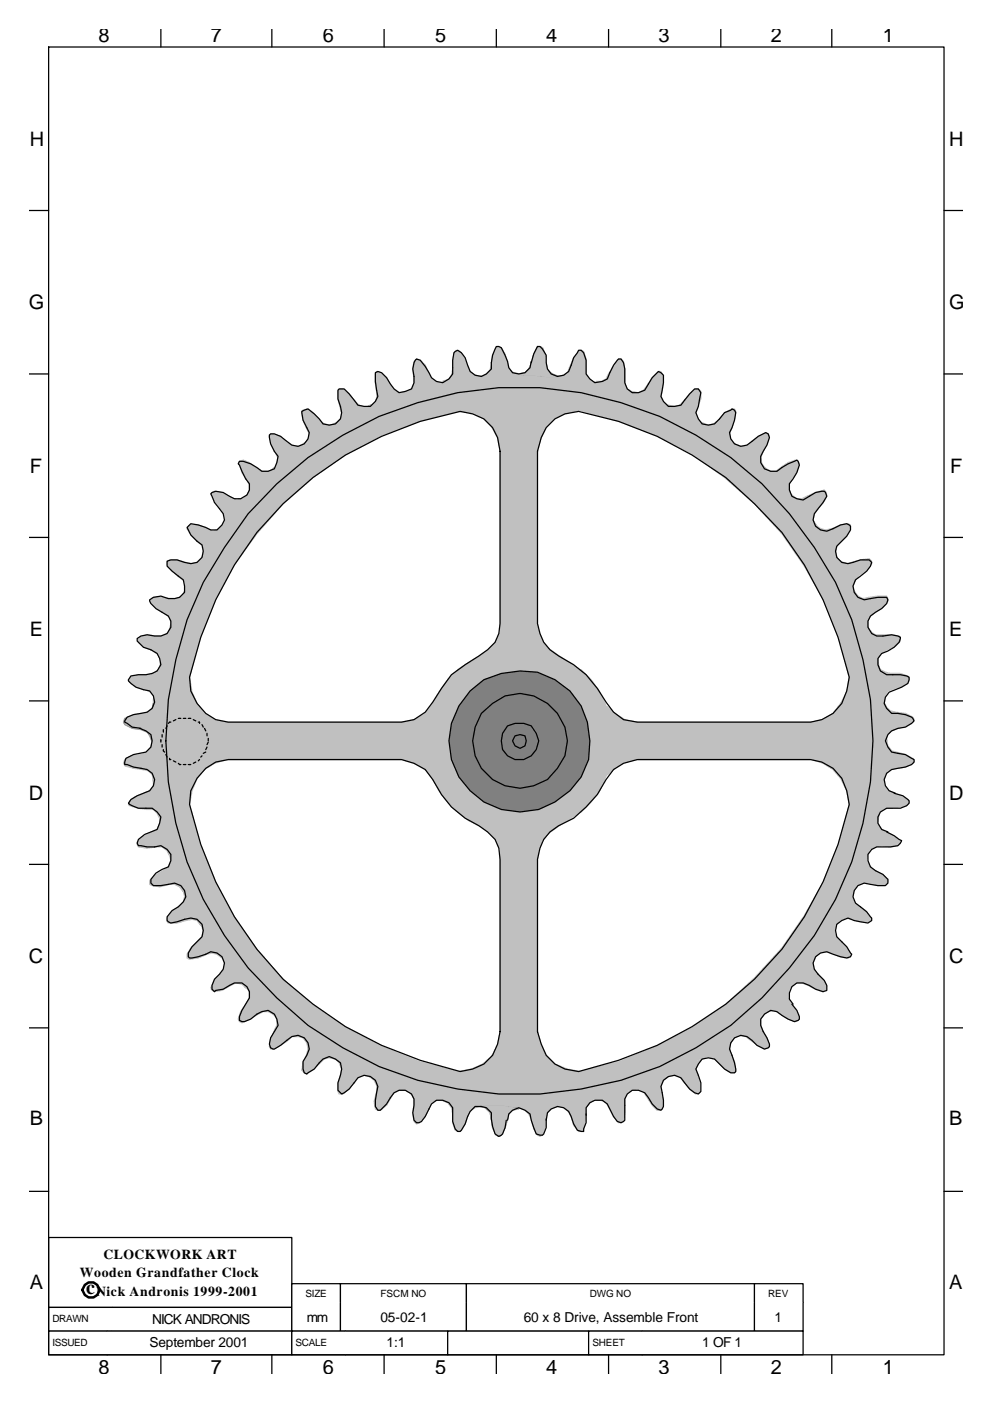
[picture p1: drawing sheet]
<svg xmlns="http://www.w3.org/2000/svg" width="210mm" height="297mm" viewBox="0 0 210 297" stroke-linecap="round" stroke-linejoin="round" font-family="sans-serif">
<path d="M10.3 262.4h51.6v14.8h-51.6z" fill-rule="evenodd" fill="#fff" stroke="#000" stroke-width=".26"/>
<path d="M61.9 272.2h10.3v3.9h-10.3z" fill-rule="evenodd" fill="#fff"/>
<path d="M61.9 276.1v-3.9h10.3v3.9" fill="none" stroke="#000" stroke-width=".26"/>
<path d="M72.2 272.2h26.8v3.9h-26.8z" fill-rule="evenodd" fill="#fff"/>
<path d="M72.2 276.1v-3.9h26.8v3.9" fill="none" stroke="#000" stroke-width=".26"/>
<path d="M99 272.2h61.1v3.9h-61.1z" fill-rule="evenodd" fill="#fff"/>
<path d="M99 276.1v-3.9h61.1v3.9" fill="none" stroke="#000" stroke-width=".26"/>
<path d="M160.1 272.2h10.3v3.9h-10.3z" fill-rule="evenodd" fill="#fff"/>
<path d="M160.1 276.1v-3.9h10.3v3.9" fill="none" stroke="#000" stroke-width=".26"/>
<path d="M10.3 277.2h13.5v5h-13.5z" fill-rule="evenodd" fill="#fff"/>
<path d="M23.8 277.2h-13.5v5h13.5" fill="none" stroke="#000" stroke-width=".26"/>
<path d="M23.8 277.2h38.1v5h-38.1z" fill-rule="evenodd" fill="#fff"/>
<path d="M23.8 277.2h38.1v5h-38.1" fill="none" stroke="#000" stroke-width=".26"/>
<path d="M61.9 276.1h10.3v6.1h-10.3z" fill-rule="evenodd" fill="#fff"/>
<path d="M61.9 276.1v6.1h10.3v-6.1" fill="none" stroke="#000" stroke-width=".26"/>
<path d="M72.2 276.1h26.8v6.1h-26.8z" fill-rule="evenodd" fill="#fff"/>
<path d="M72.2 276.1v6.1h26.8v-6.1" fill="none" stroke="#000" stroke-width=".26"/>
<path d="M99 276.1h61.1v6.1h-61.1z" fill-rule="evenodd" fill="#fff"/>
<path d="M99 276.1v6.1h61.1v-6.1" fill="none" stroke="#000" stroke-width=".26"/>
<path d="M160.1 276.1h10.3v6.1h-10.3z" fill-rule="evenodd" fill="#fff"/>
<path d="M160.1 276.1v6.1h10.3v-6.1" fill="none" stroke="#000" stroke-width=".26"/>
<path d="M10.3 282.2h12.5v5h-12.5z" fill-rule="evenodd" fill="#fff"/>
<path d="M22.8 282.2h-12.5v5h12.5" fill="none" stroke="#000" stroke-width=".26"/>
<path d="M22.8 282.2h39.1v5h-39.1z" fill-rule="evenodd" fill="#fff"/>
<path d="M22.8 282.2h39.1v5h-39.1" fill="none" stroke="#000" stroke-width=".26"/>
<path d="M61.9 282.2h11.4v5h-11.4z" fill-rule="evenodd" fill="#fff"/>
<path d="M73.3 282.2h-11.4v5h11.4" fill="none" stroke="#000" stroke-width=".26"/>
<path d="M73.3 282.2h21.7v5h-21.7z" fill-rule="evenodd" fill="#fff"/>
<path d="M73.3 282.2h21.7v5h-21.7" fill="none" stroke="#000" stroke-width=".26"/>
<path d="M95 282.2h29.9v5h-29.9z" fill-rule="evenodd" fill="#fff" stroke="#000" stroke-width=".26"/>
<path d="M124.9 282.2h11.4v5h-11.4z" fill-rule="evenodd" fill="#fff"/>
<path d="M136.3 282.2h-11.4v5h11.4" fill="none" stroke="#000" stroke-width=".26"/>
<path d="M136.3 282.2h34.1v5h-34.1z" fill-rule="evenodd" fill="#fff"/>
<path d="M136.3 282.2h34.1v5h-34.1" fill="none" stroke="#000" stroke-width=".26"/>
<path d="M200.3 252.6h4z" fill="#fff"/>
<g fill="none" stroke="#000" stroke-width=".26">
<path d="M10.3 10h190v277.2h-190zM34.1 6.2v3.8M57.7 6.2v3.8M81.5 6.2v3.8M105.3 6.2v3.8M129.1 6.2v3.8M152.9 6.2v3.8M176.5 6.2v3.8M6.3 44.6h4M200.3 44.6h4M6.3 79.3h4M200.3 79.3h4"/>
<path d="M6.3 113.9h4M200.3 113.9h4M6.3 148.6h4M200.3 148.6h4M6.3 183.3h4M200.3 183.3h4M6.3 217.9h4M200.3 217.9h4M6.3 252.6h4M200.3 252.6h4M34.1 287.2v4.1M57.7 287.2v4.1"/>
<path d="M81.5 287.2v4.1M105.3 287.2v4.1M129.1 287.2v4.1M152.9 287.2v4.1M176.5 287.2v4.1"/>
</g>
<g fill="#c0c0c0" stroke="#c0c0c0" stroke-width=".26">
<path d="M110.1 157.1v3.9l12.9 11.2-4.7 3.1a7.5 7.5 0 0 0-4.3 6.9v36.5l.8 2.9 1.1 2.1 1.8 1.9 2.7 1.1 2.6 .5 8.5-2.1 7.7-3.2a72.8 72.8 0 0 0 41-51.3 10 10 0 0 0-8-9.6h-37l-2.6 .6-2.2 1.3-1.8 1.6-1.3 3.2-1.9 2.3-2.1 2.2-13.2-11.2a3.7 3.7 0 0 0 3.9-3.9h74.1l-.5 8.7-1.3 8.5-2.7 8.4a74.7 74.7 0 0 1-32 40 76.3 76.3 0 0 1-32.8 11.6l-8.7 .6z" fill-rule="evenodd"/>
<path d="M32.3 157.1h73.8a4.1 4.1 0 0 0 4 3.9l-13 11.2-2.1-2.2-1.9-2.3-1.6-3-1.5-1.8-2.2-1.1-2.6-.8h-37a8.5 8.5 0 0 0-7.5 6.7l-.5 2.9a72.5 72.5 0 0 0 26.2 42.6 76.1 76.1 0 0 0 30.7 14l2.9-.5a8 8 0 0 0 6.1-8v-38.6l-.8-1.9-1.3-1.5-1.9-1.4-2.6-1.3-2.4-1.8 13-11.2v-3.9v77.8l-8.8-.6-8.4-1.3-8.5-2.6-8.2-3.2a79.1 79.1 0 0 1-32-28.9 76.9 76.9 0 0 1-11.7-32.5z" fill-rule="evenodd"/>
<path d="M55 102.3a78.7 78.7 0 0 1 55.1-23v77.8v-4l-13-11.1 6.9-4.5 1.3-1.6 .8-1.8v-38.7a8.7 8.7 0 0 0-6.1-7.9l-2.9-.3-8.2 2.1a69.6 69.6 0 0 0-34.4 23.9 69.3 69.3 0 0 0-14.3 30.4l.5 3.2 1.1 2.3 1.6 2.2 2.1 1.3 2.7 .5h37l2.6-.5 2.2-1.1 1.5-1.8 1.6-2.9 1.9-2.7 2.1-2.1 13 11.1a4.1 4.1 0 0 0-4 4h-73.8l.2-8.8 1.6-8.4 2.4-8.5a78.9 78.9 0 0 1 18.5-29.1z" fill-rule="evenodd"/>
<path d="M110.1 79.3l8.7 .5a76.3 76.3 0 0 1 32.8 11.7 74.7 74.7 0 0 1 32 39.9l2.7 8.5 1.3 8.4 .5 8.8h-74.1a3.7 3.7 0 0 0-3.9-4l13.2-11.1 2.1 2.1 1.9 2.7 1.3 2.9 1.8 1.6 2.2 1.3 2.6 .5h37l2.4-.5 2.1-1.3 1.6-2.2 1.4-2.3 .5-3.2-2.1-8.2-3.2-8-4.2-7.4-4.8-6.8-5.8-6.4-6.4-5.6-6.9-5-7.6-3.9-7.7-3-8.5-2.3-2.6 .5-2.7 1-1.8 1.9-1.1 2.4-.8 2.6v36.8a7.5 7.5 0 0 0 4.3 6.6l4.7 3.2-12.9 11.1v4z" fill-rule="evenodd"/>
<path d="M78.3 228.2l4.8 1.6 2.9 1.4h-1.3l-1.1 .5-1.6 2.6-1.3 1.1h-.5l-.6-.3-.2-1.6 .5-2.1v-1.3l-.5-1.1z" fill-rule="evenodd"/>
<path d="M86 231.2l4.8 1 3.1 1.1h-1.3l-1.1 .5-1.3 2.9-1.3 1.3-.5 .3-.6-.5-.2-1.6 .2-1.9v-1.3l-.8-1.3z" fill-rule="evenodd"/>
<path d="M93.7 233.3l5 .5 3.2 .8-1.1 .3-1.1 .5-.5 1-.5 1.9-1.1 1.6h-.5l-.5-.3-.6-1.6v-1.8l-.2-1.3-.8-1.1z" fill-rule="evenodd"/>
</g>
<path d="M101.9 234.6h5l1.8 .3h1.4l-1.4 .2-.8 .8-.7 3.2-.8 1.6-.6 .2-.5-.2-.8-1.6-.5-3.2-1.1-1z" fill-rule="evenodd" fill="#c0c0c0" stroke="#969696" stroke-width=".26"/>
<g fill="#c0c0c0" stroke="#c0c0c0" stroke-width=".26">
<path d="M52.1 209.2l3.7 3.4 1.3 1.4 .8 1-1-.5h-1.1l-4.5 2.4-.5-.3-.3-.5 .6-1.6 1.8-2.9v-1.3z" fill-rule="evenodd"/>
<path d="M57.9 215l2.2 1.3 4.2 3.7-1.1-.2h-1.3l-.8 .8-1.6 1-1.6 .8h-.5l-.3-.5 .3-1.6 1.3-2.9v-1.6z" fill-rule="evenodd"/>
<path d="M64.3 220l6.9 4.5-1.4-.2-1 .2-3.7 3.2-.5-.2-.6-.6 .3-1.6 .8-1.8 .3-1.1-.3-1.3z" fill-rule="evenodd"/>
<path d="M71.2 224.5l6.1 3 1 .7-1-.2-1.1 .2-1.1 1.1-1 1.6-1.3 1.1h-.8l-.3-.6v-1.6l.8-3.1-.5-1.4z" fill-rule="evenodd"/>
<path d="M36 181.2l2.6 6.6 .3 1.3-.8-1.1-1.1-.5h-1l-2.1 .5-1.6-.2-.6-.3v-.8l1.1-1.1 2.9-1.8 .5-1.3z" fill-rule="evenodd"/>
<path d="M38.9 188.8l3.2 6.1 .5 1.3-.8-1-1.1-.3-3.1 .8h-1.9l-.2-.3v-.8l.7-1 2.7-2.1 .3-1.4z" fill-rule="evenodd"/>
<path d="M42.6 196l1.6 2.1 2.4 3.7 .5 1.3-1.1-.8-1-.2-1.1 .2-1.8 .8-1.9 .3-.5-.3v-.8l.8-1.3 2.4-2.4 .2-1.3z" fill-rule="evenodd"/>
<path d="M47.1 202.8l1.6 2.2 2.9 3.1 .5 1.4-.8-.8-1.3-.3-2.9 1.6-1.6 .3-.5-.3-.3-.5 .8-1.6 1.3-1.3 .8-1.1v-1.3z" fill-rule="evenodd"/>
</g>
<path d="M26.5 152.3l1.5-.5 3.2-.5 1.1-1.1 .2-1.1v4.8l-.2 3.4-.6-1.3-.5-.8-1.3-.5-1.9-.3-1.5-.8-.3-.5z" fill-rule="evenodd" fill="#c0c0c0" stroke="#969696" stroke-width=".26"/>
<g fill="#c0c0c0" stroke="#c0c0c0" stroke-width=".26">
<path d="M26.5 161l1.5-.8 1.9-.2 1.3-.5 .8-1.1 .3-1.3 .2 2.6v2.4l.3 1.9-.3 1.5-.2-1.3-.8-.8-3.2-.5-1.8-.5-.3-.6z" fill-rule="evenodd"/>
<path d="M27.5 169.8l1.1-.8 3.1-1.3 .8-1.1v-1.3l1.1 5 .3 1.9v1.3l-.6-1.1-.8-.8h-1.3l-1.8-.2-1.9-.6-.2-.2z" fill-rule="evenodd"/>
<path d="M33.9 173.2l1.6 5 .5 3.2-.5-1-1.1-.8h-1.3l-1.9 .2-1.8-.2-.3-.6v-.5l1.3-1.1 2.9-1.5 .6-1.4z" fill-rule="evenodd"/>
<path d="M32 127.2l.5-.6 4.8 .3 1.3-.5 .6-1.1a39.2 39.2 0 0 1-3 7.7v-1.1l-.2-1-2.7-1.9-1.3-1.3z" fill-rule="evenodd"/>
<path d="M29.6 135.1l1.6-.5 1.9 .2h1.6l1-.7 .5-1.1a39.9 39.9 0 0 1-2.1 7.9v-1.3l-.5-.8-1.1-.8-1.8-.8-1.3-1v-.6z" fill-rule="evenodd"/>
<path d="M27.8 143.6l1.6-.5h1.8l1.3-.3 1.1-.8 .5-1.1-.8 6.9-.5 1.3v-1.3l-.8-1-1-.6-1.9-.5-1.6-1.1v-.5z" fill-rule="evenodd"/>
<path d="M26.5 152.8l.5-.5 1.3-.8 3.2-.5 1-.8 .6-1.3-.3 2.6v4.3l-.3 1.3-.2-1.1-.8-1-3.2-.8-1.6-.8z" fill-rule="evenodd"/>
<path d="M50.8 97.8l.8-.3 1.3 .6 1.6 1.3 1.3 .5h1.3l1.1-.8-1.6 2.1-4.2 3.8 .5-1.1v-1.1l-1.6-2.6-.5-1.9z" fill-rule="evenodd"/>
<path d="M45 104.4l.5-.2 1.6 .2 1.8 1.1 1.4 .5 1.3-.3 1.1-.7-1.6 2.1-3.7 4.2 .5-1.1-.3-1-.5-1.1-1.3-1.6-.8-1.5z" fill-rule="evenodd"/>
<path d="M40 111.6l.5-.3h1.6l3.1 1.3 1.4-.5 .8-.8-1.4 2.4-3.1 4.5 .2-1.1v-1.3l-1-.8-1.4-1.3-1-1.6z" fill-rule="evenodd"/>
<path d="M36 118.7h1.6l3.1 .8 1.4-.3 1-1-3.9 7.4 .2-1.3-.2-1.1-2.7-2.1-1-1.3v-.6z" fill-rule="evenodd"/>
<path d="M79.9 78.8l.8 .2 1.3 1.1 .8 1.6 .8 1 1.3 .6 1.4-.3-4.5 2.1-3.2 .8 1-.5 .3-1.1v-1.3l-.3-1.9v-1.8z" fill-rule="evenodd"/>
<path d="M72 82.5h.8l1.3 1 2.1 2.4 1.3 .5 1.1-.5-2.1 1.3-4 2.1-1.3 .6 1-1.1 .3-1-.8-3.2v-1.6z" fill-rule="evenodd"/>
<path d="M64 87.2l.3-.2 .8-.3 1.3 .8 1.3 1.6 1.1 .8 1.3 .2 1.3-.5-2.1 1.6-3.7 2.4-1.3 .5 1.1-.8 .2-1.3-1.3-2.9z" fill-rule="evenodd"/>
<path d="M57.4 92h.5l1.6 .5 1.4 1.3 1.3 .8h1.3l1.1-.5-1.9 1.9-4.5 3.4 .5-1.1 .3-1-1.3-2.9-.6-1.9z" fill-rule="evenodd"/>
</g>
<path d="M114 73.5h.6l.5 .2 .5 1.4 .6 3.4 1 .8 1.3 .5-7.1-.2-1.3-.3 1.3-.3 .8-.8 .5-1 .5-2.1z" fill-rule="evenodd" fill="#c0c0c0" stroke="#969696" stroke-width=".26"/>
<g fill="#c0c0c0" stroke="#c0c0c0" stroke-width=".26">
<path d="M105.3 73.7l.3-.2 .8 .2 .8 1.4 .7 3.1 1.1 .8 1.3 .3-5 .5h-3.2l1.1-.5 .8-.8 .5-3.2z" fill-rule="evenodd"/>
<path d="M96.6 74.5l.2-.2 .8 .2 .8 1.3 1.3 3 1.1 .8 1.3 .2-2.6 .5-4.3 .6h-1.3l1.3-.6 .6-.7 .2-1.4v-1.8z" fill-rule="evenodd"/>
<path d="M87.8 76.6l.6-.5 .8 .3 1 1 1.3 2.9 1.4 .8h1.3l-6.6 1.9-1.6 .3 1.3-.8 .5-1.1-.2-3.2z" fill-rule="evenodd"/>
<path d="M134.1 83l1.4 .3 1-.6 1.9-2.6 1.3-1.3h.5l.3 .5 .3 1.6-.6 3.1 .6 1.4 1.3 .8-2.7-.8-2.1-1.1-1.8-.5z" fill-rule="evenodd"/>
<path d="M126.5 80.9h1l1.1-.6 .5-1 2.1-3.2h.6l.5 .5 .3 1.6v3.2l.5 1.1 1.3 .8-2.6-.6-4.3-1.3z" fill-rule="evenodd"/>
<path d="M122.8 74.5l.5-.2 .5 .2 .6 1.6v3.5l.7 1 1.4 .5-2.7-.2-5.5-1.1 1.3-.2 .8-.6 1.3-3.2z" fill-rule="evenodd"/>
<path d="M114 73.7l.6-.2 .5 .2 .5 1.6 .6 3.2 1 1.1 1.3 .2-7.1-.2-1.3-.3 1.3-.3 .8-.8 .5-1 .5-1.9z" fill-rule="evenodd"/>
<path d="M162.2 99.1l1.3 .8h1.1l2.6-1.8 1.6-.6 .5 .3 .3 .5-.5 1.6-1.6 2.7v1.3l.5 1.3-3.4-3.4z" fill-rule="evenodd"/>
<path d="M155.8 94.1l1.4 .5h1l2.7-2.1 1.6-.8 .5 .3 .2 .5-.5 1.6-1.3 2.9 .3 1.3 .8 1.1-4-3.2-1.6-1z" fill-rule="evenodd"/>
<path d="M149 89.6l1.3 .5 1-.2 1.1-.8 1.3-1.6 1.6-.8h.5l.3 .5-.3 1.6-1 3.2 .2 1.3 1.1 1.1-4.2-2.7z" fill-rule="evenodd"/>
<path d="M141.8 85.9l1.3 .3 1.1-.3 2.1-2.4 1.3-1h.6l.5 .5v1.6l-.8 1.8-.3 1.4 .6 1.3 1 .8a33.2 33.2 0 0 1-7.4-4z" fill-rule="evenodd"/>
<path d="M181.2 125.3l.8 1.1 1.1 .5 3.2-.5h1.8l.3 .5v.5l-1.1 1.4-2.6 1.8-.6 1.1v1.3l-1-2.4z" fill-rule="evenodd"/>
<path d="M177.5 118.2l.8 .8 1.4 .5 2.9-.8 1.8-.3 .5 .6v.5l-1 1.3-1.6 1.1-.8 1-.5 1.4 .2 1.3-2.3-4.5z" fill-rule="evenodd"/>
<path d="M173 111.3l1.1 .8 1.1 .3 1.3-.3 1.8-.8 1.6-.3 .5 .3v.5l-.7 1.6-1.4 1.3-.8 1.1-.2 1.3 .2 1.1z" fill-rule="evenodd"/>
<path d="M168 105l1.1 .7h1l2.9-1.3 1.9-.5 .3 .3 .2 .8-.5 1.3-2.1 2.6-.3 1.3 .8 1.4a41 41 0 0 1-5.3-6.6z" fill-rule="evenodd"/>
<path d="M188.1 157.1l.3 1 .8 1.1 2.9 .8 1.6 .8 .2 .5-.2 .5-1.6 .8-3.2 .6-1 .8-.3 1.3 .3-6.9z" fill-rule="evenodd"/>
<path d="M187.6 148.9l.5 1 .8 .8 3.2 .6 1.6 .7 .2 .6-.2 .5-1.3 .8-3.2 1.1-1.1 .8v1.3l-.5-5.1z" fill-rule="evenodd"/>
<path d="M186.3 140.9l.5 1.1 1.1 .5 1 .3h2.1l1.6 .5 .3 .5v.6l-1.3 1-3.2 1.1-.8 1.3v1.3z" fill-rule="evenodd"/>
<path d="M184.1 133l.8 1.1 .8 .5h3.2l1.9 .2 .2 .3v.8l-1 1.1-1.9 .8-1.3 .8-.5 1v1.3l-.8-2.3z" fill-rule="evenodd"/>
<path d="M183.9 181.2v1.3l.5 1 .8 .8 1.9 1.1 1.3 1v.6l-.5 .5-1.6 .3-1.9-.6h-1.6l-1 .6-.8 1 1.6-4.7z" fill-rule="evenodd"/>
<path d="M186 173.2v1.3l.8 1.1 2.6 1.6 1.4 1 .2 .6-.5 .5-1.6 .3-1.8-.3-1.4 .3-1.3 .5-.5 1.3 1-5 .8-1.9z" fill-rule="evenodd"/>
<path d="M187.3 165.3l.3 1.3 .5 .8 4.5 2.1 .3 .5-.5 .8-3.5 .6h-1.3l-1.1 .8-.5 1.3 .3-2.7z" fill-rule="evenodd"/>
<path d="M165.4 211.3l1.3-1.3 1-.8-.5 1.1v1.3l2.4 4.2-.3 .5-.5 .3-1.6-.5-2.9-1.9-1.3 .3-1.1 .5z" fill-rule="evenodd"/>
<path d="M173 202.8l-.5 1.4v1l.8 1.1 1.3 1.3 .8 1.6-.2 .5-.6 .6-1.6-.6-2.9-1.3h-1.3l-1.1 .8 3-4z" fill-rule="evenodd"/>
<path d="M177.3 196l-.3 1.3 .3 1 3.1 3.8v.7l-.5 .3-1.8-.3-1.6-.7-1.3-.3-1.4 .3-1 1a53.5 53.5 0 0 1 4.5-7.1z" fill-rule="evenodd"/>
<path d="M181 188.8l-.3 1.3 .5 1.1 .8 .8 1.6 1.1 1.1 1.5v.6l-.6 .2h-1.5l-3.2-.8-1.3 .6-.8 1 1-2.3z" fill-rule="evenodd"/>
<path d="M133.9 231.2l6.6-2.7 1.3-.3-1 .8-.6 1.1v1.3l.6 1.9-.3 1.8-.3 .3h-.8l-1-1.1-1.9-2.9-1.3-.5z" fill-rule="evenodd"/>
<path d="M141.6 228.2l2.3-1.3 5.1-2.4-.8 .8-.6 1.1 .8 3.2v1.8l-.8 .6-1.3-1.1-2.1-2.7-1.3-.2z" fill-rule="evenodd"/>
<path d="M148.7 224.5l4.2-2.9 2.9-1.6-.8 1.1-.2 1.1 .2 1.3 .8 1.6 .3 1.8-.3 .6h-.8l-1.3-.8-2.4-2.4-1.3-.3z" fill-rule="evenodd"/>
<path d="M155.6 220l3.9-3.1 2.7-1.9-.8 1.1v1l.3 1.1 1 1.8 .5 1.6-.2 .6-.8 .2-4-2.6-1.3-.3z" fill-rule="evenodd"/>
<path d="M101.9 234.6h5l3.2 .5-1.4 .3-.8 .8-.7 2.9-.8 1.6-.6 .2-.5-.2-.8-1.6-.5-3.2-.8-1z" fill-rule="evenodd"/>
<path d="M109.8 234.9l2.6-.3h5.9l-1.4 .3-.7 1-.6 3.2-.5 1.6-.5 .2-.6-.2-.8-1.3-.5-2.2-.5-1-1.1-1.1z" fill-rule="evenodd"/>
<path d="M118 234.6l5-1.1 1.9-.2h1.3l-1.1 .5-.7 1.1v1l-.6 3.7-.5 .3h-.5l-1.1-1.3-.5-1.9-.8-1.3-1.1-.8z" fill-rule="evenodd"/>
<path d="M126.2 233.3l2.4-.8 5.5-1.3-1 .5-.5 1v3.2l-.3 1.9-.5 .2h-.6l-1-1.3-1.6-2.9-1.1-.5z" fill-rule="evenodd"/>
<path d="M100.8 147.8l.8-.5h1.1l.8 .2 3.1 2.7 .6 .3 .5-.3 2.6 6.9-6.8-2.7v-.8l-2.7-2.9-.5-1v-1.1z" fill-rule="evenodd"/>
<path d="M97.9 155.5l.8-.3 4-.2 .5-.3 .3-.5 6.8 2.9-6.8 3.1-.6-.7-3.9-.3a2.08 2.08 0 0 1-1.8-1.5 2.08 2.08 0 0 1 .7-2.2z" fill-rule="evenodd"/>
<path d="M103.5 159.7l6.8-2.6-2.6 6.9h-.8l-3.2 2.6a2.05 2.05 0 0 1-2.4 .3 2.05 2.05 0 0 1-1-2.2l3.2-3.9z" fill-rule="evenodd"/>
<path d="M110.3 157.1l2.9 6.9-.5 .5-.3 .8-.2 3.2-.3 .7-.5 .8-1.1 .3h-1l-.8-.8-.3-.8-.3-4-.2-.5-.5-.2z" fill-rule="evenodd"/>
<path d="M110.3 157.1l6.9 2.6v.8l.3 .8 2.1 2.4a2.05 2.05 0 0 1 .3 2.4 2.05 2.05 0 0 1-2.2 1l-3.7-2.9-.5-.2-.5 .2z" fill-rule="evenodd"/>
<path d="M110.3 157.1l6.6-2.9 .6 .5 .8 .3 3.1 .2 1.1 .3 .8 .5 .3 1.1-.3 1-.5 .8-1.1 .3-4 .3-.5 .2-.3 .5z" fill-rule="evenodd"/>
<path d="M113 150.2h.8l.5-.3 2.4-2.1a2.08 2.08 0 0 1 2.8-.1 2.08 2.08 0 0 1 .4 2.8l-2.7 2.9-.3 .5 .3 .5-6.9 2.7z" fill-rule="evenodd"/>
<path d="M108.5 144.9a1.96 1.96 0 0 1 2.1-1 1.96 1.96 0 0 1 1.6 1.8l.2 4 .3 .5 .5 .3-2.9 6.6-3.1-6.6 .7-.6 .3-3.9z" fill-rule="evenodd"/>
</g>
<g fill="none" stroke="#000" stroke-width=".26">
<path d="M112.7 76.6a2.65 2.65 0 0 1-4 2.4l-.8-1-.2-1.4-1.3-2.9-.6-.2h-.5a7.9 7.9 0 0 0-1.1 4.7l-1 1.1-1.1 .5-1.3-.2-1.1-.8-1-3-.8-1-.8-.5-.8 .5-.3 1.6v2.9l-.8 1-1.3 .8-1.3-.2-1.1-.8-1.3-2.4-1-1.3-.8-.3a3.4 3.4 0 0 0-.6 3.7v1.3l-.5 1.4-1.3 .5-1.3 .3-1.1-.8-1.6-2.4-1-1.1-.8-.2-.6 .2v1.9l.6 3.1-.6 1.1-1 1.1h-1.3l-1.4-.3-1.8-2.4-1.1-1h-1l-.3 .2v1.9l.5 1.6a2.72 2.72 0 0 1-.4 3.2 2.72 2.72 0 0 1-3.3 .5l-.8-1.1-2.3-2.1-1.4 .5 .3 1.9 1.3 2.6a2.66 2.66 0 0 1-1.7 2.7 2.66 2.66 0 0 1-3-.8l-1.4-1.1-1.3-.5h-.8l-.3 .3a6.3 6.3 0 0 0 1.9 4.4l-.3 1.4-.5 1.3-1.3 .5h-1.3a7.2 7.2 0 0 0-4.8-2.1l-.3 .5 .3 .3 1.3 2.9 .8 1.1v1.3a2.63 2.63 0 0 1-4.2 1.3l-1.3-.8-1.6-.2-.8 .2-.3 .3 .8 1.8 1.9 2.4 .2 1.3-.5 1.1-1.1 1.1h-1.3l-2.6-1.1-1.6-.3-.8 .8 .8 1.6 1.3 1.3 1.1 .8a2.72 2.72 0 0 1-.5 3.3 2.72 2.72 0 0 1-3.2 .4l-1.6-.5h-1.4l-.7 .3v1l1 1.1 2.4 1.8 .3 1.4v1.3l-1.1 1-1.1 .3h-1.3l-1.6-.5-1.6 .2-.8 .6 .3 .8 1.1 1 1.3 .8a2.62 2.62 0 0 1 1.1 4.5l-1.4 .5h-1.3l-1.6-.2-1.3 .2-.8 .6v.5l1.3 1.3 1.6 .6 1.3 .8 .6 1 .2 1.3-.8 1.4-1 .5-1.3 .3h-1.6l-1.6 .2-.5 .8v.3a6 6 0 0 0 4.4 2.1 2.65 2.65 0 0 1 .9 3.1 2.65 2.65 0 0 1-2.7 1.7l-1.6 .2-1.3 .5-.5 .8v.3l1.5 1.1 1.9 .2M112.7 76.9l.5-1.8 .8-1.6h.6l.5 .5 .8 1.3v1.6a2.66 2.66 0 0 0 2.4 2.9 2.66 2.66 0 0 0 2.9-2.4l.5-1.6 1.1-1.5h.5l.5 .5 .6 1.6v2.9l.7 1 1.1 .8 1.6-.2 1.1-.6a9.9 9.9 0 0 1 2.3-4.2h.6l.5 .8 .3 1.3v2.9l.5 1.4a2.68 2.68 0 0 0 4.5-1.1l.8-1.3 1.3-1.3 1.1 .8v1.5l-.6 2.9 .6 1.1 1 1.1h1.3l1.4-.3 1.8-2.4 1.1-1h.8l.5 .8-.5 2.9-.6 1.3 .6 1.3 .8 1.1 1.3 .2 1.3-.2 2.1-2.4 1.3-.5 .3-.3 .5 .3 .3 .5-.3 1.6-1 2.6a2.66 2.66 0 0 0 1.7 2.7 2.66 2.66 0 0 0 3-.8l1.4-1.1 1.6-.8 .5 .3 .2 .8-.5 1.6-1.3 2.3v1.4a2.68 2.68 0 0 0 4.5 1l1.3-.8 1.9-.8 .2 .3 .3 .8-.5 1.6-1.6 2.4v1.3l.5 1.3 1.1 .5 1.3 .3 2.6-1.6 1.4-.2h.5l.3 .2 .2 .8-.8 1.3-1 1.4a2.65 2.65 0 0 0-.6 3.7 2.65 2.65 0 0 0 3.7 .5l1.6-.8 1.4-.3 .7 .6v.8l-.7 1.3-2.2 2.1-.2 1.1 .2 1.3 1.1 1 1.3 .3 2.7-.8h1.8l.5 .5-.2 .8-.8 1.1-1.3 1a2.61 2.61 0 0 0-1.4 3.5 2.61 2.61 0 0 0 3.5 1.3l1.6-.3h1.8l.3 .6-.3 .8-1 1-1.4 .8a2.64 2.64 0 0 0-1.5 3.3 2.64 2.64 0 0 0 3.1 1.7l1.9-.2 1.3 .2 .5 .3v.3l-.2 .8-1.1 1-1.3 .8-1.3 .6a2.64 2.64 0 0 0-.6 3.1 2.64 2.64 0 0 0 2.9 1.4h1.6l1.4 .2 .5 .3v.5l-.3 .8-1.3 .8-2.7 1.1-.7 1-.3 1.3 .5 1.1 1.1 1.1a6.3 6.3 0 0 1 4.5 1l.2 .5-.5 .6-1.3 .8-1.6 .2-1.3 .6-.8 .8-.5 1.3 .5 1.3 .8 1.1 2.9 .5 1.8 1v.6l-.5 .5-1.3 .5-1.6 .3a2.66 2.66 0 0 0-2.9 2.4 2.66 2.66 0 0 0 2.4 2.9M117.7 88.8l2.2-1 2.9-.6a74.1 74.1 0 0 1 31.2 14l6.1 5.6 5.8 6.1a76.9 76.9 0 0 1 14.3 30.7l-.5 2.9a8.4 8.4 0 0 1-7.7 6.6h-36.8l-2.9-.5-2.1-1.6-1.6-2.1a20.8 20.8 0 0 0-10.1-9.8 8.5 8.5 0 0 1-4.5-6.9v-36.5l.8-2.9 1.1-2.1zM58.7 102.6a75.7 75.7 0 0 1 64.6-19.3 75.2 75.2 0 0 1 38.4 19.3l5.8 6.3 5.3 7.2 4.5 7.4 3.4 7.9 2.4 8.5a74.1 74.1 0 0 1-15.6 65.3l-5.8 6.4-6.7 5.8-7.4 4.8-7.6 3.9a77.5 77.5 0 0 1-59.6 0l-7.6-3.9-7.4-4.8-6.7-5.8a74.2 74.2 0 0 1-21.4-71.7l2.4-8.5 3.4-7.9 4.5-7.4 5.1-7.2zM60.1 106.8a71.9 71.9 0 0 1 37.5-19.6l2.7 .6a8 8 0 0 1 5.8 7.9v36.5l-.3 2.1-.8 1.9-1.5 1.6-7.7 5.3-5.6 7.9-2.4 1.6-2.6 .5h-36.8a9 9 0 0 1-8.2-9.5 76.9 76.9 0 0 1 14.3-30.7zM29.6 154.4l1.4 .6 1 .8 .3 1.3-.3 1.3-1 1.1-2.7 .5-1.6 .8-.2 1.3h.5l1.3 .5 1.6 .3a2.66 2.66 0 0 1 2.7 1.7 2.66 2.66 0 0 1-.9 3.1l-2.6 1-1.3 .8-.5 .8a4.9 4.9 0 0 0 3.7 1.1h1.3l1 .8 .8 1-.2 1.3-.6 1.4-2.6 1-1.3 1.1-.3 .8 .3 .5 1.8 .3h1.6l1.3-.3 1.4 .8 .7 1.1v1.3l-.5 1.3-1.3 .5-1.3 .8-1.1 1.3v.8l.5 .6h1.6l1.6-.3a2.52 2.52 0 0 1 3 .6 2.52 2.52 0 0 1 .2 3.1l-1.1 1.1-1.3 .8-1 1.3v.8l.7 .5 3-.8a2.72 2.72 0 0 1 3.2 .5 2.72 2.72 0 0 1 .5 3.2l-2.2 2.1-.7 1.4v.7l.2 .3a9.9 9.9 0 0 0 4.5-1.3 2.66 2.66 0 0 1 2.7 1.7 2.66 2.66 0 0 1-.8 3.1l-1.1 1-.5 1.3v.8l.5 .6 .3-.3 1.6-.3 2.3-1.3h1.6l1.1 .8 .5 1.1v1.3l-1.6 2.6-.5 1.3v.8l.5 .3h.6l1.3-.5 1.3-1.1 1.1-.5 1.3-.3 1.3 .8 .5 1.1 .3 1.3-1.6 2.6-.3 1.4 .3 .8 .8 .2 1.3-.8 1.4-1a2.65 2.65 0 0 1 3.7-.6 2.65 2.65 0 0 1 .5 3.7l-.8 1.4v1.6l.3 .8 .5 .2 1.6-1 1.8-2.2 1.3-.5 1.4 .5 1 .8 .3 1.4-.8 2.9v1.6l.8 .8 1.6-1.1 1-1.3a2.61 2.61 0 0 1 3.5-1.4 2.61 2.61 0 0 1 1.3 3.5l-.3 1.6v1.3l.6 .8h.5l1.3-1.3 .8-1.4a2.64 2.64 0 0 1 3.3-1.5 2.64 2.64 0 0 1 1.7 3.1l-.2 1.6 .2 1.6 .6 .5h.5l.5-.2 .8-1.1 1.3-2.6 1.1-.8h1.3l1.3 .5 .8 1.1v2.9l.6 1.6 .5 .5h.5l.3-.3 .8-1.3 1-2.6 1.1-1.1h1.3l1.1 .3 1 1v1.3l.3 1.6 .5 1.6 .8 .5 .8-.5 .6-1.3 .2-1.6M34.1 156.8v.5M34.4 155.8v.5M34.4 157.9v.5M34.7 154.7v.5M34.7 158.9v.3l.2 .3M35.2 160l.3 .5"/>
<path d="M35.5 153.9l-.3 .5M36.2 153.1h-.2l-.3 .3M37.3 152.6l-.5 .2M37.8 152.3h.6M38.9 152.3h.5M40 152.3h.5M41 152.6l.5 .2M42.1 153.1h.2v.3M42.9 153.6l.2 .6M43.4 154.4l.3 .6M43.7 159.5l-.6 .2M43.9 155.5v.5"/>
<path d="M43.9 158.4l-.2 .5M44.2 156.5v.6M44.2 157.3l-.3 .6M107.7 153.9l1.6-.5h1.8l1.6 .5 1.1 1.6a4 4 0 0 1-2.9 5.6 4 4 0 0 1-4.8-4l.5-1.6zM36 160.8v.2h.2M36.8 161.3l.5 .3M37.8 161.8l.3 .3h.3M38.9 162.1h.5M40 162.1h.5M41.5 161.6l-.5 .2M42.3 161l-.2 .3M42.9 160.2l-.3 .3"/>
<path d="M43.7 162.9l2.1-1.3 2.6-.6h36.8l2.6 .8 2.4 1.4 1.6 2.1a18.9 18.9 0 0 0 9.8 9.8l1.9 1.3 1.5 1.6 .8 1.8 .3 2.4v36.5l-.5 2.7-1.1 2.3-1.8 1.9-2.4 1.1-2.7 .5a79.7 79.7 0 0 1-37.5-19.6 75.5 75.5 0 0 1-19.9-37l.3-2.9 1.3-2.7zM116.7 176.4l1.8-1.3 3.2-1.6 2.7-2.4 2.3-2.6 1.9-3.2 1.6-2.1 2.1-1.4 2.9-.8h36.8a8.4 8.4 0 0 1 7.7 6.7l.5 2.9a72.1 72.1 0 0 1-26.2 42.3 79.1 79.1 0 0 1-31.2 14.3 8 8 0 0 1-8-5.8l-.8-2.7v-36.5l.6-2.4 .8-1.8zM188.1 176.4l1.6 .8 1.6 1-.8 1.1-1.6 .3h-2.9l-1.1 .5-.8 1.1v1.3l.6 1.3 1 .8 1.6 .8 1.1 1v.8l-.5 .6h-1.6l-1.6-.3a2.61 2.61 0 0 0-3.5 1.3 2.61 2.61 0 0 0 1.4 3.5l1.3 1 1 1.3v.6l-.8 .5-2.9-.5-1.3-.6-1.3 .6-1.1 .8-.2 1.3 .2 1.3a12.4 12.4 0 0 1 3.2 3.7l-.3 .5-.7 .3-3-.8a2.65 2.65 0 0 0-3.7 .5 2.65 2.65 0 0 0 .6 3.8l1.3 1.3 .5 1v1.1l-.8 .3-1.6-.6-1.3-.8-1.3-.5h-1.3l-1.1 .8-.5 1.3v1.3l.8 1.1M189.7 168.2l1.9 .5 1.3 1.1v.5l-.5 .5-1.4 .6h-2.9a2.62 2.62 0 0 0-1 4.5l1.3 .5M168 212.9l1.1 1.3 .5 1.3v.6l-.3 .2-.8 .3-1.3-.5-2.4-1.6-1.3-.3-1.3 .8-.8 1.1v1.3l1.8 4v.5l-.2 .3-.8 .2-1.6-.8-1.1-1a2.65 2.65 0 0 0-3.7-.6 2.65 2.65 0 0 0-.5 3.7l.8 3v.5l-.3 .3h-.8l-1.3-.8-2.1-2.2-1.3-.2-1.3 .2-.8 1.1-.6 1.1 1.1 2.9v1.8l-.5 .6-.8-.3-1.1-.8-1-1.3a2.61 2.61 0 0 0-3.5-1.4 2.61 2.61 0 0 0-1.3 3.5l.3 1.6v1.3l-.6 .8-.8-.3-1-1-1.6-2.4-1.3-.5a2.51 2.51 0 0 0-2.9 3.1v3.2l-.8 .5-.8-.2-.8-1.1-1.3-2.6a2.71 2.71 0 0 0-4.5 .8v1.5M115.9 237.2v1.9l-.5 1.3-.3 .3-1.3-.3-1.1-2.9-.3-1.3-1-.8-1.3-.5-1.4 .5-.8 .8-.2 1.3M124.4 236.2v1.8l-.6 1.4v.5l-1.3-.3-.8-1.3-.5-1.6a2.77 2.77 0 0 0-2.3-2 2.77 2.77 0 0 0-2.7 1.2l-.3 1.6"/>
</g>
<path d="M107.7 153.9l1.6-.5h1.8l1.6 .5 1.1 1.6 .5 1.6a4 4 0 0 1-4.8 4 4 4 0 0 1-2.9-5.6z" fill-rule="evenodd" fill="#fff" stroke="#000" stroke-width=".26"/>
<path d="M119.6 166.6l.5-1.1v-1l-.5-1.1-2.1-2.4-.3-.5 .3-.8 .5-.2 3.4-.3a1.99 1.99 0 0 0 2.2-2 1.99 1.99 0 0 0-2.2-2l-3.4-.2-.8-1.1 .3-.8 2.1-2.4a2.06 2.06 0 0 0 0-2.9 2.06 2.06 0 0 0-2.9 0l-2.4 2.4h-.8l-.8-.3-.3-.5-.2-4.5a2.13 2.13 0 0 0-2.4-1 2.13 2.13 0 0 0-1.6 2.1l-.3 3.4-.2 .5-.5 .3h-.8l-2.4-2.4a2.23 2.23 0 0 0-2.7-.3 2.23 2.23 0 0 0-1 2.4l2.9 3.2 .3 .8-.3 .5-.8 .6-3.2 .2-1 .3-1.1 .5-.3 1.1 .3 1 1.1 .8 1 .3 3.2 .3 .8 .2 .3 .8-.3 .5-2.1 2.7a2.05 2.05 0 0 0-.4 2.4 2.05 2.05 0 0 0 2.2 1l3.5-2.9 .8-.2 .5 .2 .2 .8 .3 3.2a1.99 1.99 0 0 0 2 2.1 1.99 1.99 0 0 0 2-2.1l.2-3.2 .3-.8 .8-.2 .8 .2 3.4 2.9h1.1l1.1-.5" fill="none" stroke="#000" stroke-width=".26"/>
<g fill="none" stroke="#333" stroke-width=".26">
<path d="M103.7 159.5l-.5 .2M104 160l-.5 .2M104.5 159.7h.5M104.8 158.9l-.6 .3M105.8 158.7l-.5 .2M106.1 159.2l-.5 .3M106.4 158.4l.2 .5M114 155.8l.3 .2 .5-.2M114.8 155.2l-.5 .3M115.9 155.5l-.5 .3M115.9 154.7l-.5 .3M116.4 155.2h.5"/>
<path d="M116.9 154.2l-.5 .2M117.2 154.4l.3 .6"/>
</g>
<path d="M99.7 146.5l3-2.4 3.7-1.3 3.9-.5 3.7 .2a14.8 14.8 0 0 1 11.1 14.6 13.8 13.8 0 0 1-7.4 12.9 14.4 14.4 0 0 1-18-2.3 14.7 14.7 0 0 1 0-21.2z" fill-rule="evenodd" fill="#808080" stroke="#000" stroke-width=".26"/>
<path d="M103.7 151.8l2.4-2.1 2.6-.8h3l2.9 .8 2.1 2.1a8 8 0 0 1 0 10.8 8.4 8.4 0 0 1-9.4 2.5 8.4 8.4 0 0 1-5.4-8l.5-2.9z" fill="none" stroke="#000" stroke-width=".26"/>
<g fill="#808080" stroke="#000" stroke-width=".26">
<path d="M102.1 151.3l2.4-2.2a9.1 9.1 0 0 1 11.7 0 9.9 9.9 0 0 1 3.7 11.1l-1.6 2.7-2.1 2.4a10.1 10.1 0 0 1-15.9-8.2l.5-2.9z" fill-rule="evenodd"/>
<path d="M107.7 153.9l1.6-.5h1.8l1.6 .5 1.1 1.6 .5 1.6a4 4 0 0 1-4.8 4 4 4 0 0 1-2.9-5.6z" fill-rule="evenodd"/>
<path d="M109.3 156l1-.2 1.1 .2 .3 1.1-.3 1-1.1 .6-1-.6-.6-1z" fill-rule="evenodd"/>
<circle cx="110.3" cy="157.2" r="5"/>
</g>
<path d="M18 272.4l.8-.5h1l.8 .5 .6 1.1-.6 1-.8 .6h-1l-.8-.6-.5-1z" fill="none" stroke="#000" stroke-width=".53"/>
<g font-size="4.2">
<text x="20.9" y="8.9">8</text>
<text x="44.7" y="8.9">7</text>
<text x="68.5" y="8.9">6</text>
<text x="92.3" y="8.9">5</text>
<text x="115.9" y="8.9">4</text>
<text x="139.7" y="8.9">3</text>
<text x="163.5" y="8.9">2</text>
<text x="187.3" y="8.9">1</text>
<text x="6.3" y="30.9">H</text>
<text x="201.3" y="30.9">H</text>
<text x="6.1" y="65.5">G</text>
<text x="201.3" y="65.5">G</text>
<text x="6.3" y="100.2">F</text>
<text x="201.6" y="100.2">F</text>
<text x="6.3" y="134.8">E</text>
<text x="201.3" y="134.8">E</text>
<text x="6.1" y="169.5">D</text>
<text x="201.3" y="169.5">D</text>
<text x="6.1" y="204.2">C</text>
<text x="201.3" y="204.2">C</text>
<text x="6.3" y="238.6">B</text>
<text x="201.3" y="238.6">B</text>
<text x="6.3" y="273.2">A</text>
<text x="18.3" y="274.3">c</text>
<text x="201.3" y="273.2">A</text>
<text x="20.9" y="291.2">8</text>
<text x="44.7" y="291.2">7</text>
<text x="68.5" y="291.2">6</text>
<text x="92.3" y="291.2">5</text>
<text x="115.9" y="291.2">4</text>
<text x="139.7" y="291.2">3</text>
<text x="163.5" y="291.2">2</text>
<text x="187.3" y="291.2">1</text>
</g>
<g font-size="2.9">
<text x="22" y="266.9">CLOCKWORK ART</text>
<text x="16.9" y="270.8">Wooden Grandfather Clock</text>
<text x="20.4" y="274.8">Nick Andronis 1999-2001</text>
<text x="32.3" y="280.6">NICK ANDRONIS</text>
<text x="65.1" y="280.4">mm</text>
<text x="80.7" y="280.4">05-02-1</text>
<text x="111.1" y="280.4">60 x 8 Drive, Assemble Front</text>
<text x="164.3" y="280.4">1</text>
<text x="31.7" y="285.7">September 2001</text>
<text x="82" y="285.7">1:1</text>
<text x="149" y="285.7">1 OF 1</text>
</g>
<g font-size="2.1">
<text x="64.8" y="275.1">SIZE</text>
<text x="80.7" y="275.1">FSCM NO</text>
<text x="125.1" y="275.1">DWG NO</text>
<text x="163" y="275.1">REV</text>
<text x="11.1" y="280.4">DRAWN</text>
<text x="11.1" y="285.4">ISSUED</text>
<text x="62.7" y="285.4">SCALE</text>
<text x="125.7" y="285.4">SHEET</text>
</g>
</svg>
